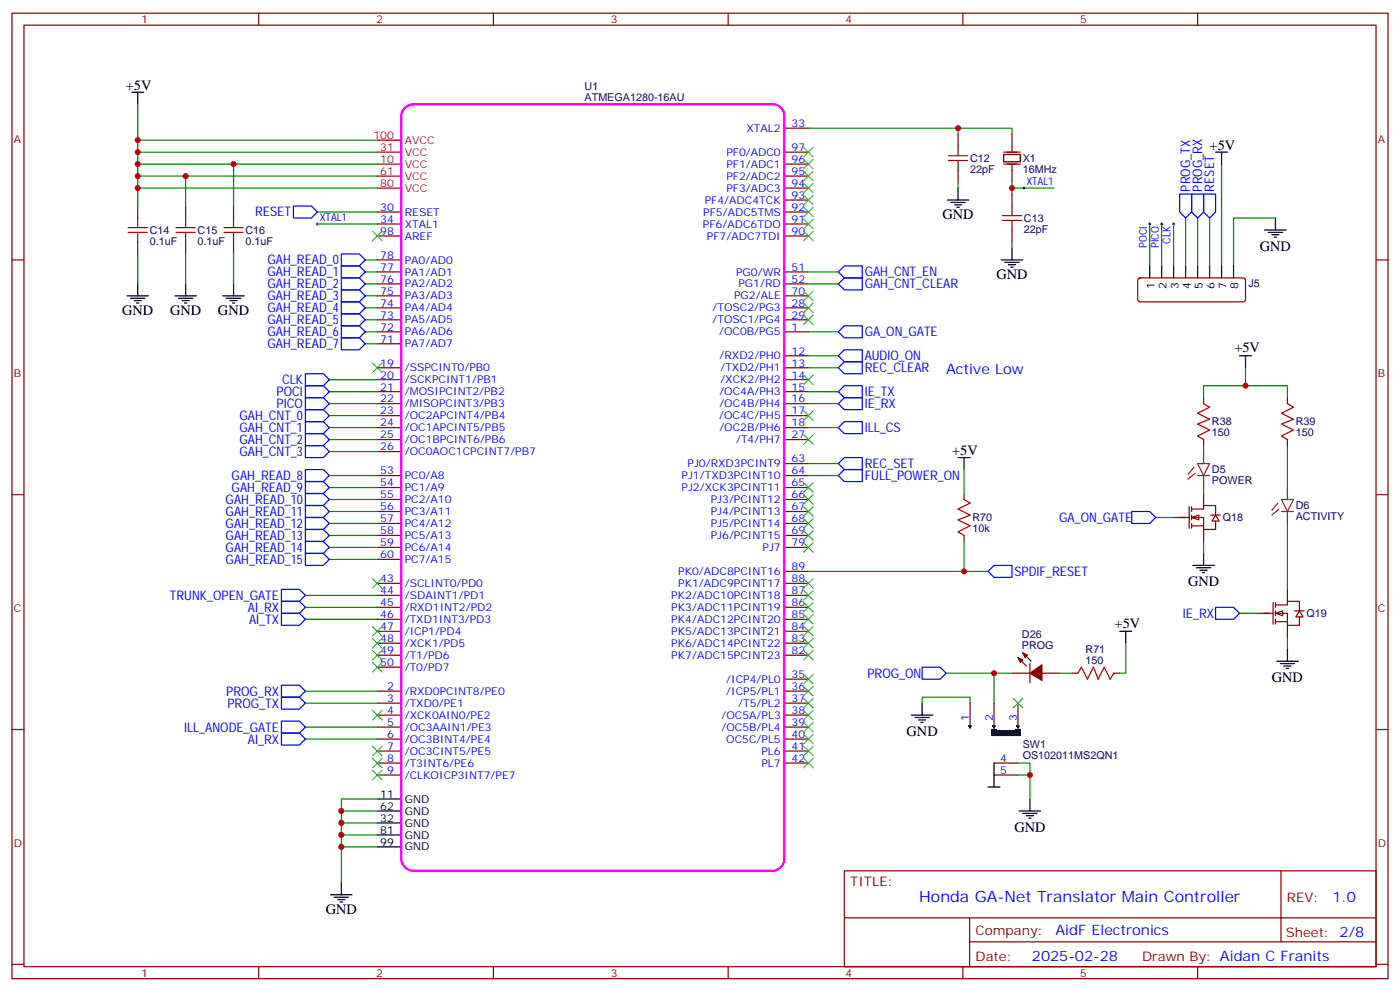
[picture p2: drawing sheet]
<svg xmlns="http://www.w3.org/2000/svg" width="412mm" height="292mm" viewBox="0 0 412 292" stroke-linecap="round" stroke-linejoin="round" font-family="sans-serif">
<g fill="none" stroke="#870000" stroke-width=".35">
<path d="M3.5 3.9h405.4v284.3h-405.4zM7.1 7.4h398.2v277.3h-398.2zM76.2 3.9v3.5M145.3 3.9v3.5M214.5 3.9v3.5M283.6 3.9v3.5M352.8 3.9v3.5M231.1 37.7h7M282.2 39.5v3.5M298.1 39.5v3.5M231.1 44.8h7M231.1 48.3h7"/>
<path d="M231.1 51.9h7M231.1 55.4h7M231.1 58.9h7M282.2 50.1v3.5M298.1 50.1v3.5M298.1 57.2v3.5M3.5 76.6h3.6M40.6 60.7v3.5M40.6 71.3v3.5M54.7 60.7v3.5M54.7 71.3v3.5M68.8 60.7v3.5"/>
<path d="M68.8 71.3v3.5M111.1 76.6h7.1M111.1 62.4h7.1M111.1 66h7.1M111.1 69.5h7.1M231.1 62.4h7M231.1 66h7M231.1 69.5h7M298.1 67.7v3.6M405.3 76.6h3.6M111.1 80.1h7.1M111.1 83.6h7.1"/>
<path d="M111.1 87.1h7.1M111.1 90.7h7.1M111.1 94.2h7.1M111.1 97.7h7.1M231.1 80.1h7M231.1 83.6h7M231.1 87.1h7M231.1 90.7h7M231.1 94.2h7M231.1 97.7h7M335.4 82.1l.4-.3h30.4l.5 .3 .2 .5v5.6l-.2 .5-.5 .2h-30.4l-.5-.2-.2-.5v-5.6zM111.1 101.2h7.1"/>
<path d="M111.1 108.3h7.1M111.1 111.8h7.1M111.1 115.4h7.1M111.1 118.9h7.1M231.1 108.3h7M231.1 111.8h7M231.1 115.4h7M231.1 118.9h7M231.1 104.8h7M354.5 117.1v1.8M379.2 117.1v1.8M111.1 122.4h7.1"/>
<path d="M111.1 125.9h7.1M111.1 129.5h7.1M111.1 133h7.1M231.1 122.4h7M231.1 125.9h7M231.1 129.5h7M231.1 136.5h7M354.5 129.5v1.7M379.2 129.5v1.7M3.5 145.7h3.6M111.1 140.1h7.1M111.1 143.6h7.1"/>
<path d="M111.1 147.1h7.1M111.1 150.6h7.1M111.1 154.2h7.1M111.1 157.7h7.1M231.1 140.1h7M231.1 143.6h7M231.1 147.1h7M231.1 150.6h7M231.1 154.2h7M231.1 157.7h7M405.3 145.7h3.6M111.1 161.2h7.1"/>
<path d="M111.1 164.7h7.1M111.1 171.8h7.1M111.1 175.3h7.1M111.1 178.9h7.1M231.1 161.2h7M231.1 171.8h7M231.1 175.3h7M231.1 178.9h7M231.1 168.3h7M111.1 182.4h7.1M111.1 185.9h7.1M111.1 189.4h7.1"/>
<path d="M111.1 193h7.1M111.1 196.5h7.1M231.1 182.4h7M231.1 185.9h7M231.1 189.4h7M231.1 193h7M3.5 214.8h3.6M111.1 203.6h7.1M111.1 207.1h7.1M111.1 210.6h7.1M111.1 214.1h7.1M111.1 217.7h7.1"/>
<path d="M231.1 203.6h7M231.1 207.1h7M231.1 210.6h7M231.1 214.1h7M231.1 217.7h7M231.1 200h7M405.3 214.8h3.6M111.1 221.2h7.1M111.1 224.7h7.1M111.1 228.2h7.1M231.1 221.2h7M231.1 224.7h7"/>
<path d="M248.7 256.5h156.6v28.2h-156.6zM377.3 256.5v20.9M248.7 270.3h156.5M285.6 277.4h119.6M285.6 270.3v14.1M3.5 284h3.6M76.2 284.7v3.5M145.3 284.7v3.5M214.5 284.7v3.5M283.6 284.7v3.5M352.8 284.7v3.5M405.3 284h3.6"/>
</g>
<path d="M111.1 41.3h7.1M111.1 44.8h7.1M111.1 48.3h7.1M111.1 51.9h7.1M111.1 55.4h7.1" fill="none" stroke="#f00" stroke-width=".35"/>
<g fill="none" stroke="#000" stroke-width=".35">
<path d="M38.8 27.2h3.5M40.6 27.2v3.5M279 58.9h6.4M280.1 59.6h4.2M282.2 55.4v3.5M358.1 44.8h3.5M359.8 44.8v3.5M281.2 60.3h2.1M281.9 61h.7M294.9 76.6h6.4M296 77.3h4.2M297 78h2.2"/>
<path d="M297.7 78.7h.7M298.1 73v3.6M338.7 78.3v3.5M342.2 78.3v3.5M345.7 78.3v3.5M349.2 78.3v3.5M352.8 78.3v3.5M356.3 78.3v3.5M359.8 78.3v3.5M363.4 78.3v3.5M372.5 67.7h6.4M373.6 68.4h4.2"/>
<path d="M374.6 69.1h2.2M375.4 69.9h.7M375.7 64.2v3.5M37.4 87.1h6.3M38.5 87.8h4.2M39.5 88.5h2.1M40.2 89.3h.7M40.6 83.6v3.5M51.5 87.1h6.4M52.6 87.8h4.2M53.6 88.5h2.1M54.3 89.3h.7"/>
<path d="M54.7 83.6v3.5M65.6 87.1h6.4M66.7 87.8h4.2M67.7 88.5h2.1M68.4 89.3h.7M68.8 83.6v3.5M365.1 104.8h3.6M366.9 104.8v3.5M351.4 166.5h6.3M352.4 167.2h4.3M353.5 167.9h2.1M354.2 168.6h.7"/>
<path d="M354.5 163v3.5M111.1 235.3h7.1M111.1 238.8h7.1M100.5 260v3.5M111.1 242.4h7.1M111.1 245.9h7.1M111.1 249.4h7.1M97.4 263.5h6.3M98.4 264.2h4.3M99.5 264.9h2.1M100.2 265.6h.7"/>
</g>
<path d="M119.4 31.7a3.6 3.6 0 0 1 2.3-1h105.8a3.5 3.5 0 0 1 3.6 3.5v218.7a3.8 3.8 0 0 1-3.6 3.6h-105.8a3.8 3.8 0 0 1-3.5-3.6v-218.7a3.5 3.5 0 0 1 1.2-2.5z" fill="none" stroke="#f0f" stroke-width=".71"/>
<path d="M295.6 45.5h5v2.1h-5zM295.6 48.3h5M295.6 44.8h5M298.1 43v1.5M298.1 48.7v1.4" fill="none" stroke="#870012" stroke-width=".35"/>
<g fill="none" stroke="#a10000" stroke-width=".35">
<path d="M279.4 47.3h5.6M279.4 45.9h5.6M282.2 43v2.9M282.2 47.3v2.8M37.7 68.4h5.7M37.7 67h5.7M40.6 64.2v2.8M40.6 68.4v2.9M51.9 68.4h5.6M51.9 67h5.6M54.7 64.2v2.8M54.7 68.4v2.9"/>
<path d="M66 68.4h5.6M66 67h5.6M68.8 64.2v2.8M68.8 68.4v2.9M295.3 64.9h5.6M295.3 63.5h5.6M298.1 60.7v2.8M298.1 64.9v2.8M354.5 118.9l1.8 1-3.5 1.8 3.5 1.8-3.5 1.4 3.5 1.7-3.5 1.8 1.7 1.1M379.2 118.9l1.8 1-3.5 1.8 3.5 1.8-3.5 1.4 3.5 1.7-3.5 1.8 1.7 1.1"/>
</g>
<g fill="none" stroke="#008700" stroke-width=".35">
<path d="M40.6 30.7v14.1h70.5M238.1 37.7h60v1.8M282.2 37.7v1.8M40.6 44.8v3.5h70.5M40.6 48.3v3.6h70.5M40.6 51.9v3.5h70.5M40.6 55.4v5.3M40.6 41.3h70.5M54.7 51.9v8.8M68.8 48.3v12.4M282.2 53.6v1.8M298.1 53.6v3.6"/>
<path d="M298.1 55.4h12.3M359.8 48.3v30M40.6 74.8v8.8M54.7 74.8v8.8M68.8 74.8v8.8M93.5 66h17.6M93.5 62.4h17.6M107.6 76.6h3.5M298.1 71.3v1.7M338.7 66v12.3M342.2 66v12.3M345.7 66v12.3"/>
<path d="M349.2 64.2v14.1M352.8 64.2v14.1M356.3 64.2v14.1M375.7 64.2h-12.3v14.1M107.6 97.7h3.5M107.6 80.1h3.5M107.6 83.6h3.5M107.6 87.1h3.5M107.6 90.7h3.5M107.6 94.2h3.5M238.1 97.7h8.8M238.1 80.1h8.8"/>
<path d="M238.1 83.6h8.8M97 115.4h14.1M97 118.9h14.1M97 111.8h14.1M107.6 101.2h3.5M238.1 115.4h8.8M238.1 118.9h8.8M238.1 108.3h8.8M238.1 104.8h8.8M366.9 113.6h12.3v3.5M366.9 108.3v5.3h-12.4v3.5M97 125.9h14.1"/>
<path d="M97 122.4h14.1M97 129.5h14.1M97 133h14.1M238.1 125.9h8.8M238.1 136.5h8.8M354.5 131.2v1.8M379.2 131.2v12.4M97 140.1h14.1M97 157.7h14.1M97 154.2h14.1M97 150.6h14.1M97 147.1h14.1"/>
<path d="M97 143.6h14.1M238.1 140.1h8.8M379.2 154.2v19.4M90 178.9h21.1M97 164.7h14.1M97 161.2h14.1M90 182.4h21.1M90 203.6h21.1M90 207.1h21.1M90 217.7h21.1M90 214.1h21.1M100.5 238.8h10.6"/>
<path d="M111.1 235.3h-10.6v24.7M100.5 242.4h10.6M100.5 245.9h10.6M100.5 249.4h10.6"/>
</g>
<path d="M301.3 55.4h.7M301.6 55v.7M93.1 66h.7M93.5 65.6v.7M338.3 66h.7M338.7 65.6v.7M341.8 66h.7M342.2 65.6v.7M345.4 66h.7M345.7 65.6v.7" fill="none" stroke="#000" stroke-width=".29"/>
<g fill="none" stroke="#00f" stroke-width=".35">
<path d="M347.5 57.2h3.5v5.2l-1.8 1.8-1.7-1.8zM351 57.2h3.5v5.2l-1.7 1.8-1.8-1.8zM354.5 57.2h3.6v5.2l-1.8 1.8-1.8-1.8zM86.4 60.7h5.3l1.8 1.7-1.8 1.8h-5.3zM100.5 74.8h5.3l1.8 1.8-1.8 1.7h-5.3zM100.5 78.3h5.3l1.8 1.8-1.8 1.7h-5.3zM100.5 81.8h5.3l1.8 1.8-1.8 1.8h-5.3zM100.5 85.4h5.3l1.8 1.7-1.8 1.8h-5.3zM100.5 88.9h5.3l1.8 1.8-1.8 1.7h-5.3zM100.5 92.4h5.3l1.8 1.8-1.8 1.8h-5.3zM100.5 96h5.3l1.8 1.7-1.8 1.8h-5.3zM100.5 99.5h5.3l1.8 1.7-1.8 1.8h-5.3z"/>
<path d="M246.9 97.7l1.8-1.7h5.3v3.5h-5.3zM246.9 80.1l1.8-1.8h5.3v3.5h-5.3zM246.9 83.6l1.8-1.8h5.3v3.6h-5.3zM246.9 115.4l1.8-1.8h5.3v3.5h-5.3zM246.9 118.9l1.8-1.8h5.3v3.6h-5.3zM246.9 108.3l1.8-1.8h5.3v3.6h-5.3zM246.9 104.8l1.8-1.8h5.3v3.5h-5.3zM90 138.3h5.2l1.8 1.8-1.8 1.7h-5.2zM90 120.7h5.2l1.8 1.7-1.8 1.8h-5.2zM90 124.2h5.2l1.8 1.7-1.8 1.8h-5.2zM90 127.7h5.2l1.8 1.8-1.8 1.7h-5.2zM90 131.2h5.2l1.8 1.8-1.8 1.8h-5.2z"/>
<path d="M246.9 136.5l1.8-1.7h5.3v3.5h-5.3zM248.7 124.2h5.3v3.5h-5.3l-1.8-1.8zM90 159.5h5.2l1.8 1.7-1.8 1.8h-5.2zM90 155.9h5.2l1.8 1.8-1.8 1.8h-5.2zM90 152.4h5.2l1.8 1.8-1.8 1.7h-5.2zM90 148.9h5.2l1.8 1.7-1.8 1.8h-5.2zM90 145.3h5.2l1.8 1.8-1.8 1.8h-5.2zM90 141.8h5.2l1.8 1.8-1.8 1.7h-5.2zM246.9 140.1l1.8-1.8h5.3v3.5h-5.3zM82.9 177.1h5.3l1.8 1.8-1.8 1.7h-5.3zM90 163h5.2l1.8 1.7-1.8 1.8h-5.2zM82.9 180.6h5.3l1.8 1.8-1.8 1.8h-5.3z"/>
<path d="M82.9 201.8h5.3l1.8 1.8-1.8 1.7h-5.3zM82.9 205.3h5.3l1.8 1.8-1.8 1.7h-5.3zM82.9 215.9h5.3l1.8 1.8-1.8 1.7h-5.3zM82.9 212.4h5.3l1.8 1.7-1.8 1.8h-5.3z"/>
</g>
<g fill="none" stroke="#3c3" stroke-width=".35">
<path d="M236.7 43.4l2.8 2.8M236.7 46.9l2.8 2.8M236.7 50.4l2.8 2.9M236.7 54l2.8 2.8M236.7 57.5l2.8 2.8M239.5 43.4l-2.8 2.8M239.5 46.9l-2.8 2.8M239.5 50.4l-2.8 2.9M239.5 54l-2.8 2.8M239.5 57.5l-2.8 2.8M109.7 68.1l2.8 2.8M112.5 68.1l-2.8 2.8"/>
<path d="M236.7 61l2.8 2.9M236.7 64.6l2.8 2.8M236.7 68.1l2.8 2.8M239.5 61l-2.8 2.9M239.5 64.6l-2.8 2.8M239.5 68.1l-2.8 2.8M236.7 85.7l2.8 2.8M236.7 89.3l2.8 2.8M236.7 92.8l2.8 2.8M239.5 85.7l-2.8 2.8M239.5 89.3l-2.8 2.8M239.5 92.8l-2.8 2.8"/>
<path d="M109.7 106.9l2.8 2.8M112.5 106.9l-2.8 2.8M236.7 110.4l2.8 2.8M239.5 110.4l-2.8 2.8M236.7 121l2.8 2.8M236.7 128.1l2.8 2.8M239.5 121l-2.8 2.8M239.5 128.1l-2.8 2.8M236.7 145.7l2.8 2.8M236.7 149.2l2.8 2.8M236.7 152.8l2.8 2.8M236.7 156.3l2.8 2.8"/>
<path d="M236.7 159.8l2.8 2.8M236.7 142.2l2.8 2.8M239.5 145.7l-2.8 2.8M239.5 149.2l-2.8 2.8M239.5 152.8l-2.8 2.8M239.5 156.3l-2.8 2.8M239.5 159.8l-2.8 2.8M239.5 142.2l-2.8 2.8M109.7 170.4l2.8 2.8M112.5 170.4l-2.8 2.8M236.7 170.4l2.8 2.8M236.7 173.9l2.8 2.8"/>
<path d="M236.7 177.4l2.8 2.9M239.5 170.4l-2.8 2.8M239.5 173.9l-2.8 2.8M239.5 177.4l-2.8 2.9M109.7 184.5l2.8 2.8M109.7 188l2.8 2.9M109.7 191.6l2.8 2.8M109.7 195.1l2.8 2.8M112.5 184.5l-2.8 2.8M112.5 188l-2.8 2.9M112.5 191.6l-2.8 2.8M112.5 195.1l-2.8 2.8"/>
<path d="M236.7 181l2.8 2.8M236.7 184.5l2.8 2.8M236.7 188l2.8 2.9M236.7 198.6l2.8 2.8M236.7 191.6l2.8 2.8M239.5 181l-2.8 2.8M239.5 184.5l-2.8 2.8M239.5 188l-2.8 2.9M239.5 198.6l-2.8 2.8M239.5 191.6l-2.8 2.8M109.7 209.2l2.8 2.8M109.7 219.8l2.8 2.8"/>
<path d="M112.5 219.8l-2.8 2.8M112.5 209.2l-2.8 2.8M236.7 202.1l2.8 2.9M236.7 205.7l2.8 2.8M236.7 209.2l2.8 2.8M236.7 212.7l2.8 2.8M236.7 216.3l2.8 2.8M236.7 219.8l2.8 2.8M239.5 202.1l-2.8 2.9M239.5 205.7l-2.8 2.8M239.5 209.2l-2.8 2.8M239.5 212.7l-2.8 2.8"/>
<path d="M239.5 216.3l-2.8 2.8M239.5 219.8l-2.8 2.8M109.7 223.3l2.8 2.8M109.7 226.8l2.8 2.9M112.5 223.3l-2.8 2.8M112.5 226.8l-2.8 2.9M236.7 223.3l2.8 2.8M239.5 223.3l-2.8 2.8"/>
</g>
<path d="M351.7 137.6l-1.7 2.1M352.1 139.3l-2.1 1.8M352.8 136.5h3.5l-1.8 3.6zM354.5 133v3.5M352.8 140.1h3.5M354.5 140.1v3.5M376.4 148.2l-1.8 2.1M376.8 149.9l-2.2 1.8M377.5 147.1h3.5l-1.8 3.5zM377.5 150.6h3.5M379.2 143.6v3.5M379.2 150.6v3.6" fill="none" stroke="#8c2424" stroke-width=".35"/>
<g fill="#fff" stroke="#870000" stroke-width=".35">
<path d="M351 152.4l2.1-.7v1.4z"/>
<path d="M358.1 151.7l1 1.8h-2.1z"/>
</g>
<path d="M345.7 152.4h4.6M350.3 149.2v6.4M351 149.9h3.5v-1h3.6v2.8M351 152.4h3.5v3.5h3.6v-2.4M351 154.9h3.5M351 149.2v1.4M351 151.7v1.4M351 154.2v1.4M354.5 145.3v3.6M354.5 155.9v3.6M356.7 151.7h2.8" fill="none" stroke="#870000" stroke-width=".35"/>
<path d="M340.4 152.4h5.3M354.5 143.6v1.7M354.5 159.5v3.5M379.2 187.7v3.5" fill="none" stroke="#008700" stroke-width=".35"/>
<g fill="#fff" stroke="#870000" stroke-width=".35">
<path d="M375.7 180.6l2.1-.7v1.4z"/>
<path d="M382.8 179.9l1 1.8h-2.1z"/>
</g>
<g fill="none" stroke="#870000" stroke-width=".35">
<path d="M284 145.3v1.8M284 157.7v1.8M375 177.4v6.4M375.7 178.2h3.5v-1.1h3.6v2.8M375.7 177.4v1.5M375.7 179.9v1.4M379.2 173.6v3.5M381.4 179.9h2.8M298.1 198.3h5.3M299.9 193.7l2.4 2.4M301.3 192.3l2.4 2.4M303.4 195.4v5.7"/>
<path d="M306.9 198.3h5.3M315.7 198.3h1.8M328.1 198.3h1.7M370.4 180.6h4.6M375.7 180.6h3.5v3.6h3.6v-2.5M375.7 183.1h3.5M375.7 182.4v1.4M379.2 184.2v3.5M285.8 207.1v7M292.8 207.1v7M299.9 207.1v7M292.8 224.7h7.1"/>
<path d="M292.8 228.2h7.1"/>
</g>
<g fill="none" stroke="#000" stroke-width=".35">
<path d="M282.2 134.8h3.6M284 134.8v3.5M329.8 185.9h3.6M331.6 185.9v3.5M376.1 194.7h6.3M377.1 195.4h4.3M378.2 196.1h2.1M378.9 196.9h.7M379.2 191.2v3.5M268.5 210.6h6.3M269.5 211.3h4.3M270.6 212h2.1"/>
<path d="M271.3 212.7h.7M271.6 207.1v3.5M285.4 213.8h.7l-.3 .7zM292.5 213.8h.7l-.4 .7zM299.5 213.8h.7l-.3 .7zM291 231.8h3.6M292.8 224.7v7.1M300.2 238.8h6.4M301.3 239.5h4.2M303.4 235.3v3.5M302.3 240.2h2.1M303 240.9h.7"/>
</g>
<path d="M90 110.1h5.2l1.8 1.7-1.8 1.8h-5.2zM90 113.6h5.2l1.8 1.8-1.8 1.7h-5.2zM90 117.1h5.2l1.8 1.8-1.8 1.8h-5.2zM333.4 150.6h5.3l1.7 1.8-1.7 1.8h-5.3zM82.9 173.6h5.3l1.8 1.7-1.8 1.8h-5.3zM291 168.3l1.8-1.8h5.3v3.5h-5.3zM358.1 178.9h5.3l1.7 1.7-1.7 1.8h-5.3zM271.6 196.5h5.3l1.8 1.8-1.8 1.7h-5.3z" fill="none" stroke="#00f" stroke-width=".35"/>
<path d="M284 138.3v7M284 159.5v8.8M90 175.3h21.1M238.1 168.3h52.9M278.7 198.3h14.1v8.8M292.8 198.3h5.3M312.2 198.3h3.5M331.6 189.4v8.9h-1.8M365.1 180.6h5.3M271.6 207.1v-1.8h14.2v1.8M299.9 224.7h3.5v10.6M299.9 228.2h3.5" fill="none" stroke="#008700" stroke-width=".35"/>
<path d="M284 147.1l1.8 1.1-3.6 1.7 3.6 1.8-3.6 1.4 3.6 1.8-3.6 1.7 1.8 1.1M317.5 198.3l1.1-1.8 1.7 3.5 1.8-3.5 1.4 3.5 1.8-3.5 1.7 3.5 1.1-1.7" fill="none" stroke="#a10000" stroke-width=".35"/>
<path d="M292.1 214.8h1.4v.4h5.7v-.4h1.4v1.8h-8.5z" fill="#000" stroke="#000" stroke-width=".35"/>
<path d="M298.4 205.7l2.9 2.8M301.3 205.7l-2.9 2.8" fill="none" stroke="#3c3" stroke-width=".35"/>
<g fill="#870000" stroke="#870000" stroke-width=".35">
<path d="M299.9 193.7l1.4 .7-.7 .7z"/>
<path d="M301.3 192.3l1.4 .7-.7 .7z"/>
<path d="M303.4 198.3l3.5-2.5v4.6z"/>
</g>
<g fill="#c00">
<circle cx="282.2" cy="37.7" r=".88"/>
<circle cx="298.1" cy="55.4" r=".88"/>
<circle cx="100.5" cy="238.8" r=".88"/>
<circle cx="100.5" cy="242.4" r=".88"/>
<circle cx="100.5" cy="245.9" r=".88"/>
<circle cx="100.5" cy="249.4" r=".88"/>
<circle cx="40.6" cy="44.8" r=".88"/>
<circle cx="40.6" cy="48.3" r=".88"/>
<circle cx="40.6" cy="51.9" r=".88"/>
<circle cx="40.6" cy="55.4" r=".88"/>
<circle cx="54.7" cy="51.9" r=".88"/>
<circle cx="68.8" cy="48.3" r=".88"/>
<circle cx="40.6" cy="41.3" r=".88"/>
<circle cx="366.9" cy="113.6" r=".88"/>
<circle cx="284" cy="168.3" r=".88"/>
<circle cx="303.4" cy="228.2" r=".88"/>
<circle cx="292.8" cy="198.3" r=".88"/>
</g>
<text font-size="4.6" fill="#00f" x="270.8" y="265.5">Honda GA-Net Translator Main Controller</text>
<g font-size="4.2">
<text x="37" y="26.5">+5V</text>
<text x="356.3" y="44.1">+5V</text>
<text x="277.6" y="64.6">GND</text>
<text x="371.1" y="73.8">GND</text>
<text x="293.5" y="82.2">GND</text>
<text x="36" y="92.8">GND</text>
<text x="50.1" y="92.8">GND</text>
<text x="64.2" y="92.8">GND</text>
<text x="363.6" y="103.7">+5V</text>
<text x="280.5" y="134.1">+5V</text>
<text x="350" y="172.6">GND</text>
<text x="328.3" y="184.8">+5V</text>
<text x="374.6" y="200.8">GND</text>
<text x="267.1" y="216.7">GND</text>
<text x="298.8" y="244.9">GND</text>
<text x="96" y="269.2">GND</text>
</g>
<g font-size="4.2" fill="#00f">
<text x="278.7" y="110.1">Active Low</text>
<text x="392.5" y="265.7">1.0</text>
<text x="310.9" y="275.3">AidF Electronics</text>
<text x="304" y="283.1">2025-02-28</text>
</g>
<g font-size="3.9" fill="#00f">
<text x="350.6" y="56.4" transform="rotate(-90 350.6 56.4)">PROG_TX</text>
<text x="354.1" y="56.4" transform="rotate(-90 354.1 56.4)">PROG_RX</text>
<text x="357.6" y="56.4" transform="rotate(-90 357.6 56.4)">RESET</text>
<text x="75.1" y="63.7">RESET</text>
<text x="78.8" y="77.9">GAH_READ_0</text>
<text x="78.8" y="81.4">GAH_READ_1</text>
<text x="254.7" y="81.4">GAH_CNT_EN</text>
<text x="78.8" y="84.9">GAH_READ_2</text>
<text x="78.8" y="88.5">GAH_READ_3</text>
<text x="254.7" y="84.9">GAH_CNT_CLEAR</text>
<text x="78.8" y="92">GAH_READ_4</text>
<text x="78.8" y="95.5">GAH_READ_5</text>
<text x="78.8" y="99.1">GAH_READ_6</text>
<text x="254.7" y="99">GA_ON_GATE</text>
<text x="78.8" y="102.6">GAH_READ_7</text>
<text x="254.7" y="106.2">AUDIO_ON</text>
<text x="83.1" y="113.1">CLK</text>
<text x="254.7" y="109.6">REC_CLEAR</text>
<text x="81.5" y="116.7">POCI</text>
<text x="254.7" y="116.7">IE_TX</text>
<text x="70.5" y="123.7">GAH_CNT_0</text>
<text x="81.5" y="120.2">PICO</text>
<text x="254.7" y="120.3">IE_RX</text>
<text x="70.5" y="127.3">GAH_CNT_1</text>
<text x="70.5" y="130.8">GAH_CNT_2</text>
<text x="254.7" y="127.3">ILL_CS</text>
<text x="70.5" y="134.3">GAH_CNT_3</text>
<text x="254.7" y="137.8">REC_SET</text>
<text x="68.2" y="141.4">GAH_READ_8</text>
<text x="254.7" y="141.4">FULL_POWER_ON</text>
<text x="66.5" y="148.4">GAH_READ_10</text>
<text x="68.2" y="144.9">GAH_READ_9</text>
<text x="66.5" y="155.5">GAH_READ_12</text>
<text x="66.5" y="152">GAH_READ_11</text>
<text x="312" y="153.6">GA_ON_GATE</text>
<text x="66.5" y="159">GAH_READ_13</text>
<text x="66.5" y="166.1">GAH_READ_15</text>
<text x="66.5" y="162.6">GAH_READ_14</text>
<text x="298.8" y="169.6">SPDIF_RESET</text>
<text x="50.1" y="176.7">TRUNK_OPEN_GATE</text>
<text x="73" y="180.2">AI_RX</text>
<text x="73.4" y="183.7">AI_TX</text>
<text x="348.4" y="181.9">IE_RX</text>
<text x="255.5" y="199.6">PROG_ON</text>
<text x="66.7" y="204.9">PROG_RX</text>
<text x="67" y="208.4">PROG_TX</text>
<text x="54.3" y="215.4">ILL_ANODE_GATE</text>
<text x="73" y="219">AI_RX</text>
</g>
<g font-size="3.9" fill="#800">
<text x="250.5" y="261.1">TITLE:</text>
<text x="379.1" y="265.7">REV:</text>
<text x="287.4" y="275.3">Company:</text>
<text x="378.7" y="275.9">Sheet: 2/8</text>
<text x="287.4" y="282.9">Date:</text>
<text x="336.4" y="283">Drawn By: Aidan C Franits</text>
</g>
<g font-size="3.2" fill="#800">
<text x="41.6" y="6.9">1</text>
<text x="110.8" y="6.9">2</text>
<text x="179.9" y="6.9">3</text>
<text x="249.1" y="6.9">4</text>
<text x="318.2" y="6.9">5</text>
<text x="4.1" y="42">A</text>
<text x="405.9" y="42">A</text>
<text x="4.1" y="111.1">B</text>
<text x="405.9" y="111.1">B</text>
<text x="4.1" y="180.3">C</text>
<text x="405.9" y="180.3">C</text>
<text x="4.1" y="249.4">D</text>
<text x="405.9" y="249.4">D</text>
<text x="41.6" y="287.7">1</text>
<text x="110.8" y="287.7">2</text>
<text x="179.9" y="287.7">3</text>
<text x="249.1" y="287.7">4</text>
<text x="318.2" y="287.7">5</text>
</g>
<g font-size="3.2" fill="#000080">
<text x="172.2" y="29.6">ATMEGA1280-16AU</text>
<text x="172.2" y="26.4">U1</text>
<text x="285.8" y="47.7">C12</text>
<text x="301.3" y="47.7">X1</text>
<text x="285.8" y="50.9">22pF</text>
<text x="301.3" y="50.9">16MHz</text>
<text x="301.6" y="65.3">C13</text>
<text x="44.1" y="68.9">C14</text>
<text x="58.2" y="68.9">C15</text>
<text x="72.3" y="68.9">C16</text>
<text x="301.6" y="68.6">22pF</text>
<text x="44.1" y="72.1">0.1uF</text>
<text x="58.2" y="72.1">0.1uF</text>
<text x="72.3" y="72.1">0.1uF</text>
<text x="367.7" y="84.4">J5</text>
<text x="357" y="125.3">R38</text>
<text x="381.7" y="125.3">R39</text>
<text x="357" y="128.5">150</text>
<text x="381.7" y="128.5">150</text>
<text x="357" y="142.5">POWER</text>
<text x="357" y="139.3">D5</text>
<text x="381.7" y="149.9">D6</text>
<text x="286.5" y="153.5">R70</text>
<text x="360.2" y="153.5">Q18</text>
<text x="381.7" y="153.1">ACTIVITY</text>
<text x="286.5" y="156.7">10k</text>
<text x="384.9" y="181.8">Q19</text>
<text x="301" y="191.2">PROG</text>
<text x="301" y="188">D26</text>
<text x="319.8" y="195.4">150</text>
<text x="319.8" y="192.2">R71</text>
<text x="301.3" y="220.2">SW1</text>
<text x="301.3" y="223.4">OS102011MS2QN1</text>
</g>
<g font-size="3.2" fill="#f00">
<text x="110" y="40.9">100</text>
<text x="112" y="44.5">31</text>
<text x="112" y="48">10</text>
<text x="119.2" y="42.3">AVCC</text>
<text x="119.2" y="45.9">VCC</text>
<text x="112" y="51.5">61</text>
<text x="119.2" y="49.4">VCC</text>
<text x="119.2" y="52.9">VCC</text>
<text x="112" y="55">80</text>
<text x="119.2" y="56.4">VCC</text>
</g>
<g font-size="3.2" fill="#00f">
<text x="219.9" y="38.8">XTAL2</text>
<text x="233.2" y="37.4">33</text>
<text x="214" y="45.9">PF0/ADC0</text>
<text x="233.2" y="44.5">97</text>
<text x="233.2" y="48">96</text>
<text x="214" y="49.4">PF1/ADC1</text>
<text x="214" y="52.9">PF2/ADC2</text>
<text x="233.2" y="51.5">95</text>
<text x="207.6" y="60">PF4/ADC4TCK</text>
<text x="214" y="56.4">PF3/ADC3</text>
<text x="233.2" y="55">94</text>
<text x="233.2" y="58.6">93</text>
<text x="302.3" y="54.5">XTAL1</text>
<text x="94.2" y="65.1">XTAL1</text>
<text x="112" y="62.1">30</text>
<text x="112" y="65.6">34</text>
<text x="119.2" y="63.5">RESET</text>
<text x="207.2" y="63.5">PF5/ADC5TMS</text>
<text x="233.2" y="62.1">92</text>
<text x="233.2" y="65.6">91</text>
<text x="112" y="69.1">98</text>
<text x="119.2" y="67">XTAL1</text>
<text x="119.2" y="70.6">AREF</text>
<text x="207.1" y="67">PF6/ADC6TDO</text>
<text x="208.2" y="70.6">PF7/ADC7TDI</text>
<text x="233.2" y="69.1">90</text>
<text x="344.8" y="71.7" transform="rotate(-90 344.8 71.7)">CLK</text>
<text x="112" y="76.2">78</text>
<text x="119.2" y="77.6">PA0/AD0</text>
<text x="337.8" y="73" transform="rotate(-90 337.8 73)">POCI</text>
<text x="341.3" y="73" transform="rotate(-90 341.3 73)">PICO</text>
<text x="112" y="79.7">77</text>
<text x="112" y="83.3">76</text>
<text x="119.2" y="81.1">PA1/AD1</text>
<text x="216.8" y="81.1">PG0/WR</text>
<text x="233.2" y="79.7">51</text>
<text x="233.2" y="83.3">52</text>
<text x="112" y="86.8">75</text>
<text x="119.2" y="84.7">PA2/AD2</text>
<text x="119.2" y="88.2">PA3/AD3</text>
<text x="216.2" y="88.2">PG2/ALE</text>
<text x="217.5" y="84.7">PG1/RD</text>
<text x="233.2" y="86.8">70</text>
<text x="112" y="90.3">74</text>
<text x="112" y="93.8">73</text>
<text x="119.2" y="91.7">PA4/AD4</text>
<text x="119.2" y="95.2">PA5/AD5</text>
<text x="209.9" y="91.7">/TOSC2/PG3</text>
<text x="209.9" y="95.2">/TOSC1/PG4</text>
<text x="233.2" y="90.3">28</text>
<text x="233.2" y="93.8">29</text>
<text x="112" y="97.4">72</text>
<text x="112" y="100.9">71</text>
<text x="119.2" y="98.8">PA6/AD6</text>
<text x="211.8" y="98.8">/OC0B/PG5</text>
<text x="233.2" y="97.4">1</text>
<text x="112" y="108">19</text>
<text x="119.2" y="102.3">PA7/AD7</text>
<text x="212" y="105.8">/RXD2/PH0</text>
<text x="233.2" y="104.4">12</text>
<text x="233.2" y="108">13</text>
<text x="112" y="111.5">20</text>
<text x="119.2" y="109.4">/SSPCINT0/PB0</text>
<text x="119.2" y="112.9">/SCKPCINT1/PB1</text>
<text x="212.2" y="112.9">/XCK2/PH2</text>
<text x="212.2" y="109.4">/TXD2/PH1</text>
<text x="233.2" y="111.5">14</text>
<text x="112" y="115">21</text>
<text x="112" y="118.5">22</text>
<text x="119.2" y="116.4">/MOSIPCINT2/PB2</text>
<text x="119.2" y="119.9">/MISOPCINT3/PB3</text>
<text x="211.9" y="119.9">/OC4B/PH4</text>
<text x="211.9" y="116.4">/OC4A/PH3</text>
<text x="233.2" y="115">15</text>
<text x="233.2" y="118.5">16</text>
<text x="112" y="122.1">23</text>
<text x="112" y="125.6">24</text>
<text x="119.2" y="123.5">/OC2APCINT4/PB4</text>
<text x="211.9" y="123.5">/OC4C/PH5</text>
<text x="233.2" y="122.1">17</text>
<text x="233.2" y="125.6">18</text>
<text x="112" y="129.1">25</text>
<text x="119.2" y="127">/OC1APCINT5/PB5</text>
<text x="119.2" y="130.5">/OC1BPCINT6/PB6</text>
<text x="211.9" y="127">/OC2B/PH6</text>
<text x="216.8" y="130.5">/T4/PH7</text>
<text x="233.2" y="129.1">27</text>
<text x="112" y="132.6">26</text>
<text x="119.2" y="134.1">/OC0AOC1CPCINT7/PB7</text>
<text x="202.5" y="137.6">PJ0/RXD3PCINT9</text>
<text x="233.2" y="136.2">63</text>
<text x="112" y="139.7">53</text>
<text x="112" y="143.2">54</text>
<text x="119.2" y="141.1">PC0/A8</text>
<text x="200.8" y="141.1">PJ1/TXD3PCINT10</text>
<text x="233.2" y="139.7">64</text>
<text x="233.2" y="143.2">65</text>
<text x="112" y="146.8">55</text>
<text x="119.2" y="144.6">PC1/A9</text>
<text x="119.2" y="148.2">PC2/A10</text>
<text x="200.8" y="144.6">PJ2/XCK3PCINT11</text>
<text x="209.4" y="148.2">PJ3/PCINT12</text>
<text x="233.2" y="146.8">66</text>
<text x="112" y="150.3">56</text>
<text x="112" y="153.8">57</text>
<text x="119.2" y="151.7">PC3/A11</text>
<text x="119.2" y="155.2">PC4/A12</text>
<text x="209.4" y="151.7">PJ4/PCINT13</text>
<text x="209.4" y="155.2">PJ5/PCINT14</text>
<text x="233.2" y="150.3">67</text>
<text x="233.2" y="153.8">68</text>
<text x="112" y="157.3">58</text>
<text x="112" y="160.9">59</text>
<text x="119.2" y="158.8">PC5/A13</text>
<text x="209.4" y="158.8">PJ6/PCINT15</text>
<text x="233.2" y="157.3">69</text>
<text x="233.2" y="160.9">79</text>
<text x="112" y="164.4">60</text>
<text x="119.2" y="162.3">PC6/A14</text>
<text x="119.2" y="165.8">PC7/A15</text>
<text x="224.6" y="162.3">PJ7</text>
<text x="233.2" y="167.9">89</text>
<text x="112" y="171.4">43</text>
<text x="119.2" y="172.9">/SCLINT0/PD0</text>
<text x="199.8" y="169.3">PK0/ADC8PCINT16</text>
<text x="199.8" y="172.9">PK1/ADC9PCINT17</text>
<text x="233.2" y="171.4">88</text>
<text x="112" y="175">44</text>
<text x="112" y="178.5">45</text>
<text x="119.2" y="176.4">/SDAINT1/PD1</text>
<text x="119.2" y="179.9">/RXD1INT2/PD2</text>
<text x="197.8" y="176.4">PK2/ADC10PCINT18</text>
<text x="197.8" y="179.9">PK3/ADC11PCINT19</text>
<text x="233.2" y="175">87</text>
<text x="233.2" y="178.5">86</text>
<text x="112" y="182">46</text>
<text x="112" y="185.6">47</text>
<text x="119.2" y="183.4">/TXD1INT3/PD3</text>
<text x="197.8" y="183.4">PK4/ADC12PCINT20</text>
<text x="233.2" y="182">85</text>
<text x="233.2" y="185.6">84</text>
<text x="112" y="189.1">48</text>
<text x="119.2" y="187">/ICP1/PD4</text>
<text x="119.2" y="190.5">/XCK1/PD5</text>
<text x="197.8" y="187">PK5/ADC13PCINT21</text>
<text x="197.8" y="190.5">PK6/ADC14PCINT22</text>
<text x="233.2" y="189.1">83</text>
<text x="112" y="192.6">49</text>
<text x="112" y="196.1">50</text>
<text x="119.2" y="194">/T1/PD6</text>
<text x="119.2" y="197.6">/T0/PD7</text>
<text x="197.8" y="194">PK7/ADC15PCINT23</text>
<text x="233.2" y="192.6">82</text>
<text x="114" y="203.2">2</text>
<text x="214" y="201.1">/ICP4/PL0</text>
<text x="233.2" y="199.7">35</text>
<text x="233.2" y="203.2">36</text>
<text x="114" y="206.7">3</text>
<text x="119.2" y="204.6">/RXD0PCINT8/PE0</text>
<text x="119.2" y="208.1">/TXD0/PE1</text>
<text x="214" y="204.6">/ICP5/PL1</text>
<text x="217.5" y="208.1">/T5/PL2</text>
<text x="233.2" y="206.7">37</text>
<text x="114" y="210.3">4</text>
<text x="114" y="213.8">5</text>
<text x="119.2" y="211.7">/XCK0AIN0/PE2</text>
<text x="119.2" y="215.2">/OC3AAIN1/PE3</text>
<text x="212.5" y="215.2">/OC5B/PL4</text>
<text x="212.5" y="211.7">/OC5A/PL3</text>
<text x="233.2" y="210.3">38</text>
<text x="233.2" y="213.8">39</text>
<text x="285.4" y="212.4" transform="rotate(-90 285.4 212.4)">1</text>
<text x="292.5" y="212.4" transform="rotate(-90 292.5 212.4)">2</text>
<text x="299.5" y="212.4" transform="rotate(-90 299.5 212.4)">3</text>
<text x="114" y="217.3">6</text>
<text x="114" y="220.8">7</text>
<text x="119.2" y="218.7">/OC3BINT4/PE4</text>
<text x="213.9" y="218.7">OC5C/PL5</text>
<text x="233.2" y="217.3">40</text>
<text x="233.2" y="220.8">41</text>
<text x="114" y="224.4">8</text>
<text x="114" y="227.9">9</text>
<text x="119.2" y="222.2">/OC3CINT5/PE5</text>
<text x="119.2" y="225.8">/T3INT6/PE6</text>
<text x="224.3" y="222.2">PL6</text>
<text x="224.3" y="225.8">PL7</text>
<text x="233.2" y="224.4">42</text>
<text x="294.6" y="224.4">4</text>
<text x="294.6" y="227.9">5</text>
<text x="119.2" y="229.3">/CLKOICP3INT7/PE7</text>
</g>
<g font-size="3.2">
<text x="340.1" y="85.2" transform="rotate(-90 340.1 85.2)">1</text>
<text x="343.6" y="85.2" transform="rotate(-90 343.6 85.2)">2</text>
<text x="347.1" y="85.2" transform="rotate(-90 347.1 85.2)">3</text>
<text x="350.7" y="85.2" transform="rotate(-90 350.7 85.2)">4</text>
<text x="354.2" y="85.2" transform="rotate(-90 354.2 85.2)">5</text>
<text x="357.7" y="85.2" transform="rotate(-90 357.7 85.2)">6</text>
<text x="361.2" y="85.2" transform="rotate(-90 361.2 85.2)">7</text>
<text x="364.8" y="85.2" transform="rotate(-90 364.8 85.2)">8</text>
<text x="112" y="234.9">11</text>
<text x="112" y="238.5">62</text>
<text x="119.2" y="236.4">GND</text>
<text x="119.2" y="239.9">GND</text>
<text x="112" y="242">32</text>
<text x="112" y="245.5">81</text>
<text x="119.2" y="243.4">GND</text>
<text x="112" y="249.1">99</text>
<text x="119.2" y="246.9">GND</text>
<text x="119.2" y="250.5">GND</text>
</g>
</svg>
